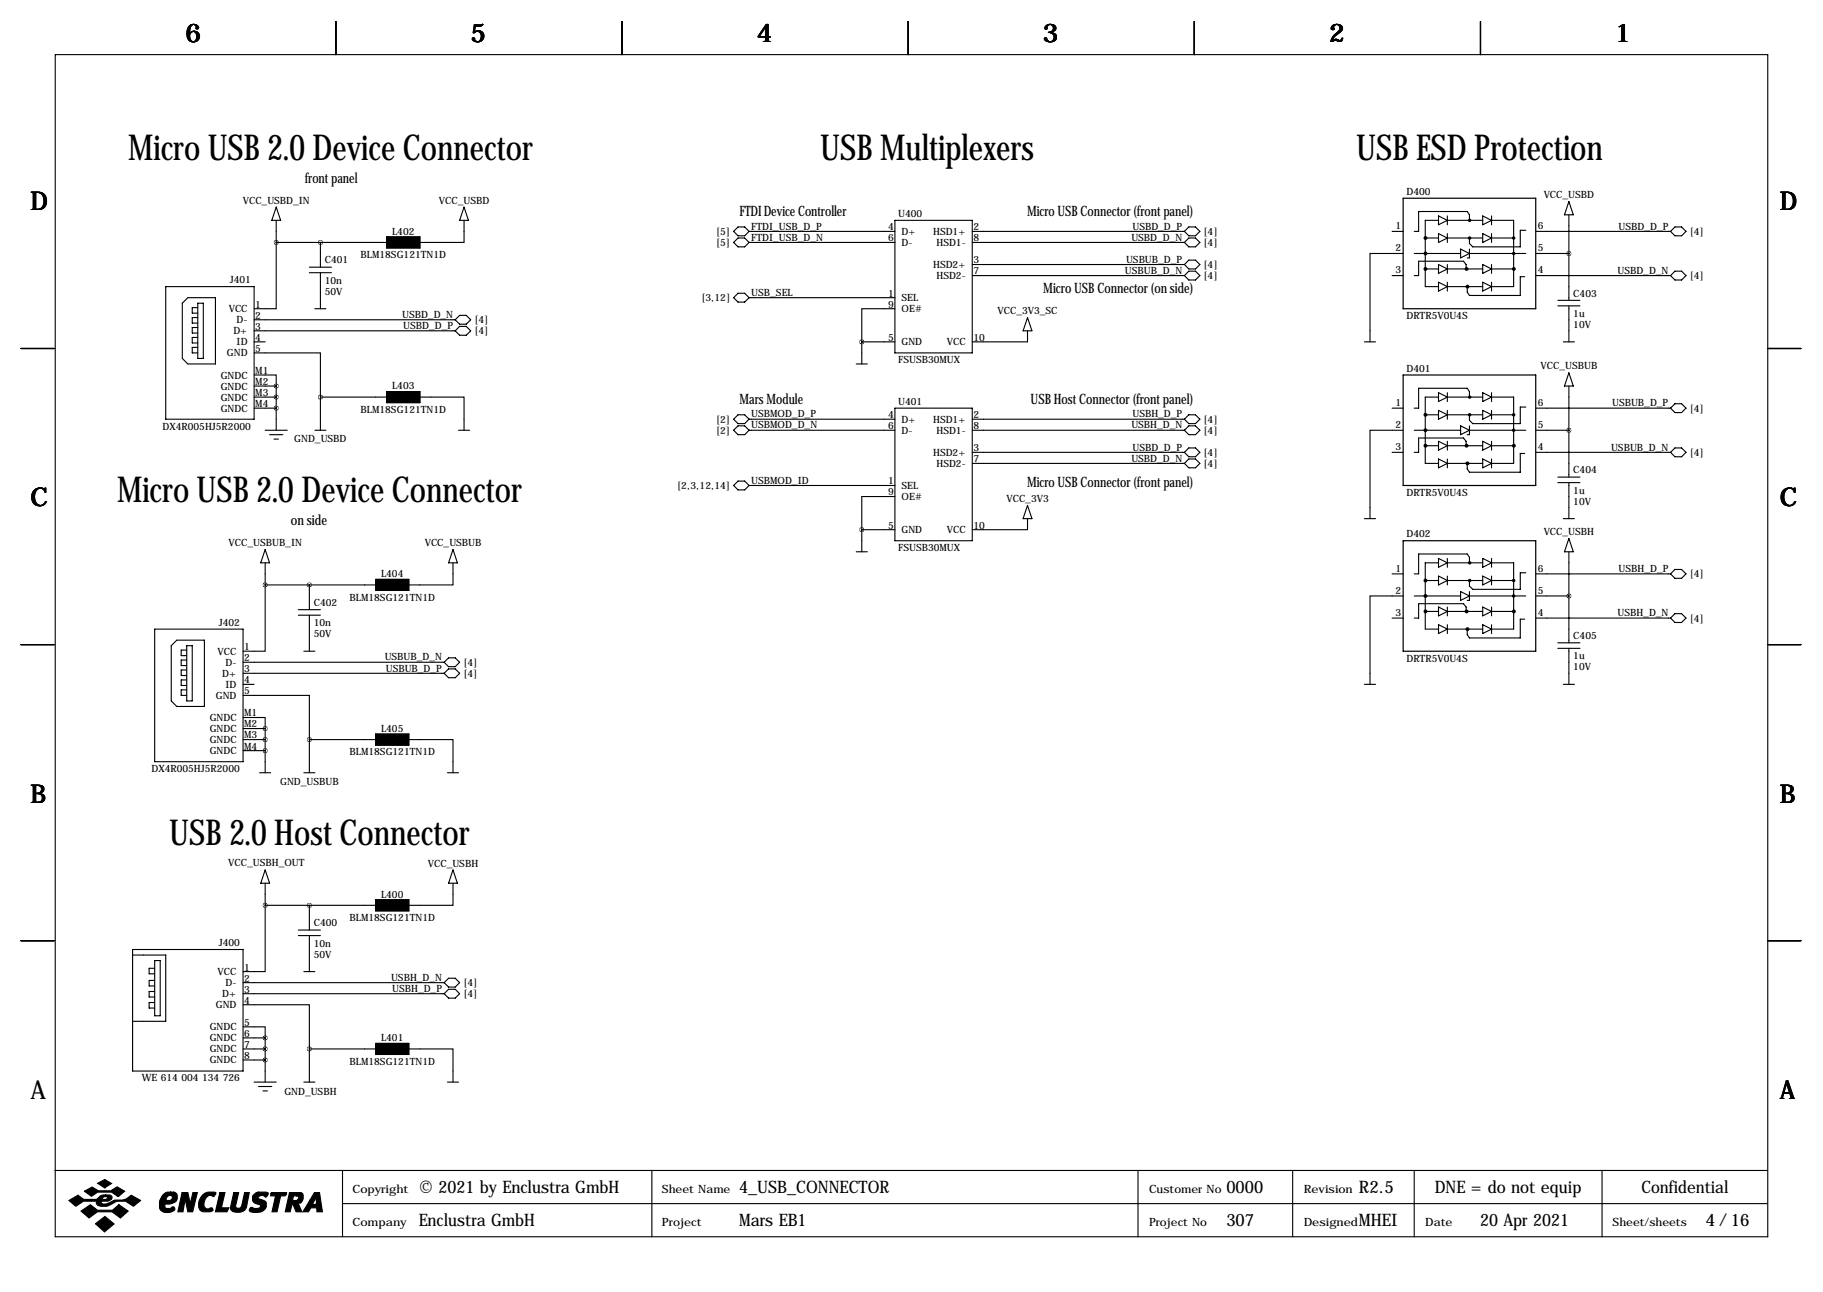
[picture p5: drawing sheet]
<svg xmlns="http://www.w3.org/2000/svg" width="419mm" height="297mm" viewBox="0 0 419 297" stroke-linecap="round" stroke-linejoin="round" font-family="sans-serif">
<g fill="none" stroke="#000" stroke-width=".25">
<path d="M12.7 12.6h393.7v271.7h-393.7zM77.2 4.9v7.7M143 4.9v7.7M208.8 4.9v7.7M274.6 4.9v7.7M340.4 4.9v7.7M63.5 55.7v15.3h-5.1M63.5 55.7h25.4M63.5 47.6l1 3.1h-2zM63.5 50.7v5M73.7 55.7v5.7M88.9 54.5h7.6v2.5h-7.6z"/>
<path d="M106.7 50.7v5h-10.2M106.7 47.6l1 3.1h-2zM168.7 55.7l1-1h1.5l1 1-1 1.1h-1.5zM168.7 53.2l1-1h1.5l1 1-1 1h-1.5zM172.2 55.7h33.5M172.2 53.2h33.5M205.7 50.7h17.8v30.4h-17.8zM223.5 55.7h48.8M223.5 53.2h48.8M273.3 54.7h1.5l1 1-1 1.1h-1.5l-1-1.1zM273.3 59.8h1.5l1 1-1 1h-1.5l-1-1zM273.3 52.2h1.5l1 1-1 1h-1.5l-1-1z"/>
<path d="M320 53.2h2.6M322.6 58.3h-7.6v20.3M325.1 58.3h10.7M327.7 54.7h3M330.7 50.7h-3v15.2h3M330.7 49.6l2 1.1-2 1zM330.7 53.7l2 1-2 1zM332.7 49.6v2.1M332.7 53.7v2M332.7 50.7h8.2M332.7 54.7h8.2M335.8 57.3l2 1-2 1z"/>
<path d="M337.8 50.7v-1.3l-.5-.8h-11.2v4.6h-1M337.8 57.3v2h-.5M337.8 58.3h13M340.9 49.6l2 1.1-2 1zM340.9 53.7l2 1-2 1zM342.9 50.7h5.1v15.2h-5.1M342.9 49.6v2.1M342.9 53.7v2M342.9 54.7h5.1M350.8 52.9h-1.3v3.9h-10.9l-.8-.8v-1.3M353.1 58.3h7.6M353.1 53.2h30.9"/>
<path d="M360.7 49.4v19.6M360.7 46.3l1 3.1h-2zM384 53.2l1.1-1h1.5l1 1-1 1h-1.5zM38.1 65.9h20.3v30.5h-20.3zM41.9 69.7l1.3-1.3h6.3v15.3h-6.3l-1.3-1.3zM45.5 70.7h-1.3v1.3h1.3M45.5 73h-1.3v1.3h1.3M45.5 75.3h-1.3v1.3h1.3M45.5 77.6h-1.3v1.3h1.3M45.5 79.9h-1.3v1.2h1.3M45.5 69.7h1.2v12.7h-1.2zM58.4 73.5h46.2"/>
<path d="M58.4 76.1h46.2M58.4 78.6h2.6M71.1 61.4h5.1M71.1 62.7h5.1M72.4 71h2.5M73.7 62.7v8.3M105.7 72.5h1.5l1 1-1 1h-1.5l-1.1-1zM105.7 75h1.5l1 1.1-1 1h-1.5l-1.1-1zM169.7 67.4h1.5l1 1-1 1.1h-1.5l-1-1.1zM172.2 68.4h33.5M198.1 78.6h7.6M198.1 78.6v5.1"/>
<path d="M205.7 71h-7.6v7.6M223.5 63.4h48.8M223.5 60.8h48.8M236.2 73l1 3.1h-2zM236.2 76.1v2.5h-12.7M273.3 62.3h1.5l1 1.1-1 1h-1.5l-1-1zM313.7 78.6h2.5M320 63.4h2.6M327.7 61.8h3M330.7 60.8l2 1-2 1.1zM330.7 64.9l2 1-2 1zM332.7 65.9h8.2"/>
<path d="M332.7 60.8v2.1M332.7 64.9v2M332.7 61.8h8.2M337.1 61.8v-1l-.7-.7h-10.3v3.3h-1M340.9 60.8l2 1-2 1.1zM340.9 64.9l2 1-2 1zM342.9 60.8v2.1M342.9 64.9v2M342.9 61.8h5.1M350.5 63.6h-1v4.3h-11.7l-.5-.7v-1.3M353.1 63.4h30.9M358.1 69h5.1"/>
<path d="M358.1 70.3h5.1M359.4 78.6h2.5M360.7 70.3v8.3M384 63.4l1.1-1.1h1.5l1 1.1-1 1h-1.5zM4.8 80.1h7.6M58.4 86.2h5.1v2.6M58.4 81.1h15.3v10.2M58.4 91.3h5.1M58.4 93.8h5.1M58.4 88.8h5.1M61 98.9h5M62 99.9h3"/>
<path d="M63.5 88.8v10.1M72.4 98.9h2.5M73.7 91.3h15.2M73.7 91.3v7.6M88.9 90h7.6v2.6h-7.6zM96.5 91.3h10.2v7.6M105.4 98.9h2.5M168.7 96.4l1-1h1.5l1 1-1 1h-1.5zM168.7 98.9l1-1h1.5l1 1-1 1h-1.5zM172.2 96.4h33.5M172.2 98.9h33.5M196.8 83.7h2.6"/>
<path d="M205.7 93.8h17.8v30.5h-17.8zM223.5 96.4h48.8M223.5 98.9h48.8M273.3 95.4h1.5l1 1-1 1h-1.5l-1-1zM273.3 97.9h1.5l1 1-1 1h-1.5l-1-1zM320 93.8h2.6M322.6 98.9h-7.6v20.3M325.1 98.9h10.7M327.7 95.4h3M330.7 91.3h-3v15.2h3M330.7 90.3l2 1-2 1zM330.7 94.3l2 1.1-2 1z"/>
<path d="M332.7 91.3h8.2M332.7 90.3v2M332.7 94.3v2.1M332.7 95.4h8.2M335.8 97.9l2 1-2 1zM337.8 91.3v-1.3l-.5-.7h-11.2v4.5h-1M337.8 97.9v2h-.5M337.8 98.9h13M340.9 90.3l2 1-2 1zM340.9 94.3l2 1.1-2 1zM342.9 91.3h5.1v15.2h-5.1M342.9 90.3v2"/>
<path d="M342.9 94.3v2.1M342.9 95.4h5.1M350.8 93.6h-1.3v3.8h-10.9l-.8-.8v-1.2M353.1 93.8h30.9M353.1 98.9h7.6M360.7 85.7l1 3.1h-2zM360.7 88.8v20.9M385.1 92.8h1.5l1 1-1 1.1h-1.5l-1.1-1.1zM406.4 80.1h7.6M63 101h1M168.7 111.6l1-1h1.5l1 1-1 1h-1.5zM172.2 111.6h33.5"/>
<path d="M205.7 114.2h-7.6v7.6M223.5 106.5h48.8M223.5 104h48.8M236.2 119.2v2.6h-12.7M236.2 116.2l1 3h-2zM273.3 103h1.5l1 1-1 1h-1.5l-1-1zM273.3 105.5h1.5l1 1-1 1.1h-1.5l-1-1.1zM313.7 119.2h2.5M320 104h2.6M327.7 102.5h3M330.7 101.5l2 1-2 1zM330.7 105.5l2 1-2 1.1z"/>
<path d="M332.7 101.5v2M332.7 105.5v2.1M332.7 102.5h8.2M332.7 106.5h8.2M337.1 102.5v-1l-.7-.8h-10.3v3.3h-1M340.9 101.5l2 1-2 1zM340.9 105.5l2 1-2 1.1zM342.9 101.5v2M342.9 105.5v2.1M342.9 102.5h5.1M350.5 104.3h-1v4.3h-11.7l-.5-.8v-1.3M353.1 104h30.9"/>
<path d="M358.1 109.7h5.1M358.1 111h5.1M359.4 119.2h2.5M360.7 111v8.2M384 104l1.1-1h1.5l1 1-1 1h-1.5zM61 134.5v15.2h-5.1M61 134.5h25.4M61 126.4l1 3h-2.1zM61 129.4v5.1M71.1 134.5v5.7M86.4 133.2h7.6v2.5h-7.6zM104.1 129.4v5.1h-10.1"/>
<path d="M104.1 126.4l1.1 3h-2.1zM196.8 126.9h2.6M198.1 121.8h7.6M198.1 121.8v5.1M320 131.9h2.6M322.6 137h-7.6v20.3M325.1 137h10.7M327.7 133.5h3M330.7 129.4h-3v15.2h3M330.7 128.4l2 1-2 1zM330.7 132.4l2 1.1-2 1zM330.7 139.6l2 1-2 1z"/>
<path d="M332.7 128.4v2M332.7 132.4v2.1M332.7 139.6v2M332.7 129.4h8.2M332.7 133.5h8.2M335.8 136l2 1-2 1zM337.8 129.4v-1.3l-.5-.7h-11.2v4.5h-1M337.8 136v2h-.5M337.8 137h13M340.9 128.4l2 1-2 1zM340.9 132.4l2 1.1-2 1zM340.9 139.6l2 1-2 1z"/>
<path d="M342.9 129.4h5.1v15.2h-5.1M342.9 128.4v2M342.9 132.4v2.1M342.9 139.6v2M342.9 133.5h5.1M350.8 131.7h-1.3v3.8h-10.9l-.8-.8v-1.2M353.1 137h7.6M353.1 131.9h30.9M360.7 126.9v20.9M360.7 123.8l1 3.1h-2zM385.1 130.9h1.5l1 1-1 1.1h-1.5l-1.1-1.1zM4.8 148.2h7.6"/>
<path d="M35.6 144.6h20.3v30.5h-20.3zM39.4 148.4l1.2-1.2h6.4v15.2h-6.4l-1.2-1.3zM42.9 148.4h1.3v12.7h-1.3zM42.9 149.5h-1.2v1.2h1.2M42.9 151.8h-1.2v1.2h1.2M42.9 154h-1.2v1.3h1.2M42.9 156.3h-1.2v1.3h1.2M42.9 158.6h-1.2v1.3h1.2M55.9 159.9h15.2v10.1M55.9 152.3h46.2M55.9 154.8h46.2M55.9 157.3h2.5"/>
<path d="M68.6 140.2h5.1M68.6 141.4h5.1M69.8 149.7h2.6M71.1 141.4v8.3M102.1 154.8l1-1h1.5l1.1 1-1.1 1h-1.5zM103.1 151.2h1.5l1.1 1.1-1.1 1h-1.5l-1-1zM313.7 157.3h2.5M320 142.1h2.6M327.7 140.6h3M330.7 143.6l2 1-2 1.1zM332.7 144.6h8.2M332.7 143.6v2.1"/>
<path d="M332.7 140.6h8.2M337.1 140.6v-1l-.7-.8h-10.3v3.3h-1M340.9 143.6l2 1-2 1.1zM342.9 143.6v2.1M342.9 140.6h5.1M350.5 142.4h-1v4.3h-11.7l-.5-.8v-1.3M353.1 142.1h30.9M358.1 147.8h5.1M358.1 149.1h5.1M359.4 157.3h2.5M360.7 149.1v8.2M384 142.1l1.1-1h1.5l1 1-1 1h-1.5z"/>
<path d="M406.4 148.2h7.6M55.9 165h5.1v2.5M55.9 170h5.1M55.9 172.6h5.1M55.9 167.5h5.1M59.7 177.7h2.5M61 167.5v10.2M69.8 177.7h2.6M71.1 170h15.3M71.1 170v7.7M86.4 168.8h7.6v2.5h-7.6zM94 170h10.1v7.7"/>
<path d="M102.9 177.7h2.5M4.8 216.3h7.6M30.5 218.3h25.4v27.9h-25.4zM30.5 219.6h7.6v15.2h-7.6M61 208.1v15.3h-5.1M61 208.1h25.4M61 203.1v5M61 200l1 3.1h-2.1zM68.6 213.8h5.1M68.6 215.1h5.1M71.1 208.1v5.7M71.1 215.1v8.3"/>
<path d="M86.4 206.9h7.6v2.5h-7.6zM104.1 203.1v5h-10.1M104.1 200l1.1 3.1h-2.1zM406.4 216.3h7.6M35.6 220.8h1.2v12.7h-1.2zM35.6 222.6h-1.3v1.3h1.3M35.6 225.4h-1.3v1.3h1.3M35.6 228h-1.3v1.2h1.3M35.6 230.5h-1.3v1.3h1.3M55.9 236.1h5.1v2.5M55.9 231h15.2v10.2M55.9 225.9h46.2"/>
<path d="M55.9 228.5h46.2M55.9 238.6h5.1M61 238.6v10.2M69.8 223.4h2.6M86.4 239.9h7.6v2.5h-7.6zM102.1 225.9l1-1h1.5l1.1 1-1.1 1h-1.5zM103.1 227.4h1.5l1.1 1.1-1.1 1h-1.5l-1-1zM55.9 241.2h5.1M55.9 243.7h5.1M58.4 248.8h5.1M59.4 249.8h3.1M60.5 250.8h1"/>
<path d="M69.8 248.8h2.6M71.1 241.2h15.3M71.1 241.2v7.6M94 241.2h10.1v7.6M102.9 248.8h2.5M12.6 269.1h393.7M78.7 269.1v15.2M78.7 276.7h327.6M149.9 269.1v15.2M261.6 269.1v15.2M297.2 269.1v15.2M325.1 269.1v15.2"/>
<path d="M368.3 269.1v15.2"/>
</g>
<g fill="#000" stroke="#000" stroke-width=".25">
<path d="M88.9 54.5h7.6v2.5h-7.6zM88.9 90h7.6v2.6h-7.6zM86.4 133.2h7.6v2.5h-7.6zM86.4 168.8h7.6v2.5h-7.6zM86.4 206.9h7.6v2.5h-7.6zM86.4 239.9h7.6v2.5h-7.6zM15.8 276l2.1-1.2 1.4 1h2.8l.3-.2a1.77 1.77 0 0 1 1.9-.9v.4l-.6 .2-.2 .5h.9l.3-.6-.4-.1v-.4h.9a.59 .59 0 0 1 .6 .7l-.2 .4-.8 .4h-1.4l-.1 .1 .1 .4a3.2 3.2 0 0 0 2.7-.7l.3-.1a4 4 0 0 0 3.8-1.1l2.1 1.2-1.6 1.3a4 4 0 0 0-5.5-.2 2.66 2.66 0 0 1-2.9-.2l-.1-.7h-3l-1.8 1.1zM19.4 273.9l1.8-1 1.4 .9h2.9l1.4-.9 1.8 1-1.5 1.2-1.5-1h-3.2l-1.5 .9zM22.5 272l1.6-.8 1.6 .9-1.6 1zM18.6 278.4l2.2-1.4 1.6 1.2h3.5l1.4-1.2 2.2 1.4-1.8 1.6-1.9-1.4h-3.4l-1.9 1.4zM37.4 274.7a1.75 1.75 0 0 1 1.8-.6v.7a.82 .82 0 0 0-.8 1.2h.6a.6 .6 0 0 0 .6-.5 .6 .6 0 0 0-.4-.7v-.7h.8l.5 .3a1.61 1.61 0 0 1 0 1.7 1.61 1.61 0 0 1-1.5 .7h-1v.9l.2 .1h.9l.7-.4 .4 .4a1.06 1.06 0 0 1-1.3 1 1.82 1.82 0 0 1-2.2-1.1 3.5 3.5 0 0 1 .7-3zM41.9 274.2h1.3l.5 2.6 .6-2.6h1.1l-1.1 4.4h-1.1l-.6-2.9-.5 2.9h-1.2z"/>
<path d="M46.7 274.6a2.78 2.78 0 0 1 2.9-.4l-.4 .9a1.32 1.32 0 0 0-2.1 .8l-.2 .8a.98 .98 0 0 0 1.1 1.2 .55 .55 0 0 1 .6-.2 .55 .55 0 0 1 .4 .6l-.7 .3-1.8-.1a1.79 1.79 0 0 1-.8-2.3zM50.5 274.2h1.2l-.8 3.5h1.7l-.4 .9h-2.7zM53.7 274.2h1.2l-.7 3.1a.73 .73 0 0 0 .7 .5 .73 .73 0 0 0 .7-.6l.6-3h1.1l-.7 3.4a2.28 2.28 0 0 1-3.6 .4v-.4zM58.3 274.7l.8-.6h2.1l.5 .2v.2l-.6 .7a.96 .96 0 0 0-1-.4 .96 .96 0 0 0-.8 .6l1.7 .8a1.71 1.71 0 0 1-.1 1.8 1.71 1.71 0 0 1-1.7 .8l-1.4-.2a.51 .51 0 0 1-.4-.7 .51 .51 0 0 1 .8-.2l1 .1a.52 .52 0 0 0 .6-.2 .52 .52 0 0 0-.2-.7 1.39 1.39 0 0 1-1.4-.6 1.39 1.39 0 0 1 .1-1.6zM62.2 274.4l.2-.2h3.5l-.1 .4-.3 .3h-1l-.8 3.7h-1.2l.8-3.7h-1.1zM66.5 274.2h1.7v.7h-.7l-.2 1.1h.9l.3-.3a.44 .44 0 0 0 .1-.5 .44 .44 0 0 0-.4-.3v-.7h1l.3 .2 .2 .3v.9a1.03 1.03 0 0 1-1.2 1l.9 2h-1.3l-.8-1.8h-.1l-.5 1.8h-1.1zM72.3 274.2h1.2l.6 4.4h-1.3v-.9h-1.3l-.6 .9h-1.3l1.7-2.7h1l-.4 .8 .2 .2h.4l.2-.2v-1.5l-.4 .7h-1zM21.9 281.3l2.2-1.6 2.1 1.7-2.2 1.8z"/>
</g>
<path d="M322.6 45.6h30.5v25.4h-30.5zM322.6 86.2h30.5v25.4h-30.5zM322.6 124.3h30.5v25.4h-30.5z" fill="none" stroke="#000" stroke-width=".28"/>
<g fill="none" stroke="#000" stroke-width=".38">
<path d="M348 58.3h.1M348 98.9h.1M348 137h.1"/>
<circle cx="327.7" cy="58.3" r=".25"/>
<circle cx="327.7" cy="54.7" r=".25"/>
<circle cx="337.9" cy="50.7" r=".2"/>
<circle cx="337.9" cy="54.7" r=".2"/>
<circle cx="348" cy="54.7" r=".2"/>
<circle cx="348" cy="58.3" r=".2"/>
<circle cx="327.7" cy="61.8" r=".25"/>
<circle cx="337.2" cy="61.8" r=".25"/>
<circle cx="337.4" cy="65.9" r=".25"/>
<circle cx="348" cy="61.8" r=".25"/>
<circle cx="327.7" cy="98.9" r=".25"/>
<circle cx="327.7" cy="95.4" r=".25"/>
<circle cx="337.9" cy="91.3" r=".2"/>
<circle cx="337.9" cy="95.4" r=".2"/>
<circle cx="348" cy="98.9" r=".2"/>
<circle cx="348" cy="95.4" r=".2"/>
<circle cx="327.7" cy="102.5" r=".25"/>
<circle cx="337.2" cy="102.5" r=".25"/>
<circle cx="337.4" cy="106.5" r=".25"/>
<circle cx="348" cy="102.5" r=".25"/>
<circle cx="327.7" cy="133.5" r=".25"/>
<circle cx="327.7" cy="137" r=".25"/>
<circle cx="337.9" cy="133.5" r=".2"/>
<circle cx="337.9" cy="129.4" r=".2"/>
<circle cx="348" cy="133.5" r=".2"/>
<circle cx="348" cy="137" r=".2"/>
<circle cx="327.7" cy="140.6" r=".25"/>
<circle cx="337.2" cy="140.6" r=".25"/>
<circle cx="337.4" cy="144.6" r=".25"/>
<circle cx="348" cy="140.6" r=".25"/>
</g>
<path d="M60.9 167.5a.05 .05 0 0 0 .1 0 .05 .05 0 0 0-.1 0zM60.9 170a.05 .05 0 0 0 .1 0 .05 .05 0 0 0-.1 0zM360.6 58.3a.05 .05 0 0 0 .1 0 .05 .05 0 0 0-.1 0zM198.1 121.8a.05 .05 0 0 0 .1 0 .05 .05 0 0 0-.1 0zM198.1 78.6a.05 .05 0 0 0 .1 0 .05 .05 0 0 0-.1 0zM60.9 134.5a.05 .05 0 0 0 .1 0 .05 .05 0 0 0-.1 0zM60.9 172.6a.05 .05 0 0 0 .1 0 .05 .05 0 0 0-.1 0zM60.9 241.2a.05 .05 0 0 0 .1 0 .05 .05 0 0 0-.1 0zM60.9 243.7a.05 .05 0 0 0 .1 0 .05 .05 0 0 0-.1 0zM360.6 137a.05 .05 0 0 0 .1 0 .05 .05 0 0 0-.1 0zM360.6 98.9a.05 .05 0 0 0 .1 0 .05 .05 0 0 0-.1 0zM60.9 238.6a.05 .05 0 0 0 .1 0 .05 .05 0 0 0-.1 0zM71.1 241.2a.05 .05 0 0 0 .1 0 .05 .05 0 0 0-.1 0zM60.9 208.1a.05 .05 0 0 0 .1 0 .05 .05 0 0 0-.1 0zM73.6 55.7a.05 .05 0 0 0 .1 0 .05 .05 0 0 0-.1 0zM73.6 91.3a.05 .05 0 0 0 .1 0 .05 .05 0 0 0-.1 0zM71.1 134.5a.05 .05 0 0 0 .1 0 .05 .05 0 0 0-.1 0zM71.1 170a.05 .05 0 0 0 .1 0 .05 .05 0 0 0-.1 0zM71.1 208.1a.05 .05 0 0 0 .1 0 .05 .05 0 0 0-.1 0z" fill="#000" stroke="#000" stroke-width="1"/>
<g font-size="8.2">
<text x="29.5" y="36.7">Micro USB 2.0 Device Connector</text>
<text x="188.6" y="36.7">USB Multiplexers</text>
<text x="311.8" y="36.7">USB ESD Protection</text>
<text x="26.9" y="115.4">Micro USB 2.0 Device Connector</text>
<text x="38.9" y="194.2">USB 2.0 Host Connector</text>
</g>
<g font-size="5.9">
<text x="42.7" y="9.8">6</text>
<text x="108.2" y="9.8">5</text>
<text x="174" y="9.8">4</text>
<text x="239.8" y="9.8">3</text>
<text x="305.6" y="9.8">2</text>
<text x="371.3" y="9.8">1</text>
<text x="7" y="48.4">D</text>
<text x="409.2" y="48.4">D</text>
<text x="7" y="116.4">C</text>
<text x="409.2" y="116.4">C</text>
<text x="7" y="184.5">B</text>
<text x="409.2" y="184.5">B</text>
<text x="7" y="252.6">A</text>
<text x="409.2" y="252.6">A</text>
</g>
<g font-size="4">
<text x="96.3" y="274.2">© 2021 by Enclustra GmbH</text>
<text x="169.9" y="274.2">4_USB_CONNECTOR</text>
<text x="281.9" y="274.2">0000</text>
<text x="312.4" y="274.2">R2.5</text>
<text x="329.8" y="274.2">DNE = do not equip</text>
<text x="377.3" y="274.2">Confidential</text>
<text x="96.3" y="281.8">Enclustra GmbH</text>
<text x="169.9" y="281.8">Mars EB1</text>
<text x="281.9" y="281.8">307</text>
<text x="312.4" y="281.8">MHEI</text>
<text x="340.3" y="281.8">20 Apr 2021</text>
<text x="392.1" y="281.8">4 / 16</text>
</g>
<g font-size="3.3">
<text x="70.1" y="42">front panel</text>
<text x="170" y="49.6">FTDI Device Controller</text>
<text x="236.1" y="49.6">Micro USB Connector (front panel)</text>
<text x="239.8" y="67.4">Micro USB Connector (on side)</text>
<text x="170" y="92.8">Mars Module</text>
<text x="236.9" y="92.8">USB Host Connector (front panel)</text>
<text x="236.1" y="111.9">Micro USB Connector (front panel)</text>
<text x="66.9" y="120.8">on side</text>
</g>
<g font-size="2.6">
<text x="81" y="274.2">Copyright</text>
<text x="152.1" y="274.2">Sheet Name</text>
<text x="264.2" y="274.2">Customer No</text>
<text x="299.7" y="274.2">Revision</text>
<text x="81" y="281.8">Company</text>
<text x="152.1" y="281.8">Project</text>
<text x="264.2" y="281.8">Project No</text>
<text x="299.7" y="281.8">Designed</text>
<text x="327.7" y="281.8">Date</text>
<text x="370.7" y="281.8">Sheet/sheets</text>
</g>
<g font-size="2.3">
<text x="55.8" y="46.8">VCC_USBD_IN</text>
<text x="100.9" y="46.8">VCC_USBD</text>
<text x="323.3" y="44.8">D400</text>
<text x="354.9" y="45.6">VCC_USBD</text>
<text x="90.1" y="54">L402</text>
<text x="172.7" y="52.8">FTDI_USB_D_P</text>
<text x="204.2" y="52.9">4</text>
<text x="206.5" y="49.9">U400</text>
<text x="223.8" y="52.9">2</text>
<text x="260.3" y="52.8">USBD_D_P</text>
<text x="320.8" y="52.7">1</text>
<text x="353.6" y="52.7">6</text>
<text x="372.1" y="52.8">USBD_D_P</text>
<text x="82.9" y="59.4">BLM18SG121TN1D</text>
<text x="164.6" y="54">[5]</text>
<text x="164.6" y="56.5">[5]</text>
<text x="172.7" y="55.3">FTDI_USB_D_N</text>
<text x="204.2" y="55.5">6</text>
<text x="207.3" y="54">D+</text>
<text x="207.3" y="56.5">D-</text>
<text x="214.5" y="54">HSD1+</text>
<text x="215.3" y="56.5">HSD1-</text>
<text x="223.8" y="55.5">8</text>
<text x="260.1" y="55.3">USBD_D_N</text>
<text x="276.7" y="56.5">[4]</text>
<text x="276.7" y="54">[4]</text>
<text x="320.8" y="57.8">2</text>
<text x="353.6" y="57.8">5</text>
<text x="388.5" y="54">[4]</text>
<text x="52.8" y="65.1">J401</text>
<text x="74.7" y="60.6">C401</text>
<text x="74.7" y="65.2">10n</text>
<text x="214.5" y="61.6">HSD2+</text>
<text x="215.3" y="64.2">HSD2-</text>
<text x="223.8" y="60.6">3</text>
<text x="223.8" y="63.1">7</text>
<text x="258.6" y="63">USBUB_D_N</text>
<text x="258.9" y="60.4">USBUB_D_P</text>
<text x="276.7" y="61.6">[4]</text>
<text x="276.7" y="64.2">[4]</text>
<text x="320.8" y="62.9">3</text>
<text x="353.6" y="62.9">4</text>
<text x="371.9" y="63">USBD_D_N</text>
<text x="388.5" y="64.2">[4]</text>
<text x="52.6" y="71.8">VCC</text>
<text x="58.7" y="70.7">1</text>
<text x="74.7" y="67.8">50V</text>
<text x="161.2" y="69.2">[3,12]</text>
<text x="172.7" y="68">USB_SEL</text>
<text x="204.2" y="68.2">1</text>
<text x="204.2" y="70.7">9</text>
<text x="207.3" y="69.2">SEL</text>
<text x="207.3" y="71.8">OE#</text>
<text x="361.7" y="68.2">C403</text>
<text x="53.6" y="76.9">D+</text>
<text x="54.4" y="74.3">D-</text>
<text x="58.7" y="73.3">2</text>
<text x="58.7" y="75.8">3</text>
<text x="92.5" y="73.1">USBD_D_N</text>
<text x="92.7" y="75.7">USBD_D_P</text>
<text x="109.1" y="74.3">[4]</text>
<text x="109.1" y="76.9">[4]</text>
<text x="229.3" y="72.2">VCC_3V3_SC</text>
<text x="323.3" y="73.4">DRTR5V0U4S</text>
<text x="361.7" y="72.8">1u</text>
<text x="361.7" y="75.4">10V</text>
<text x="52.2" y="81.9">GND</text>
<text x="54.4" y="79.4">ID</text>
<text x="58.7" y="78.3">4</text>
<text x="58.7" y="80.9">5</text>
<text x="204.2" y="78.3">5</text>
<text x="206.5" y="83.5">FSUSB30MUX</text>
<text x="207.3" y="79.4">GND</text>
<text x="217.7" y="79.4">VCC</text>
<text x="223.8" y="78.3">10</text>
<text x="50.7" y="89.6">GNDC</text>
<text x="50.7" y="87">GNDC</text>
<text x="58.7" y="88.5">M2</text>
<text x="58.7" y="86">M1</text>
<text x="90.1" y="89.5">L403</text>
<text x="323.3" y="85.5">D401</text>
<text x="354.2" y="84.9">VCC_USBUB</text>
<text x="50.7" y="92.1">GNDC</text>
<text x="50.7" y="94.6">GNDC</text>
<text x="58.7" y="91">M3</text>
<text x="58.7" y="93.6">M4</text>
<text x="82.9" y="94.9">BLM18SG121TN1D</text>
<text x="172.7" y="96">USBMOD_D_P</text>
<text x="206.5" y="93.1">U401</text>
<text x="260.3" y="96">USBH_D_P</text>
<text x="320.8" y="93.3">1</text>
<text x="353.6" y="93.3">6</text>
<text x="370.6" y="93.4">USBUB_D_P</text>
<text x="388.5" y="94.6">[4]</text>
<text x="37.4" y="98.8">DX4R005HJ5R2000</text>
<text x="67.7" y="101.7">GND_USBD</text>
<text x="164.6" y="97.2">[2]</text>
<text x="164.6" y="99.7">[2]</text>
<text x="172.7" y="98.5">USBMOD_D_N</text>
<text x="204.2" y="96.1">4</text>
<text x="204.2" y="98.7">6</text>
<text x="207.3" y="97.2">D+</text>
<text x="207.3" y="99.7">D-</text>
<text x="214.5" y="97.2">HSD1+</text>
<text x="215.3" y="99.7">HSD1-</text>
<text x="223.8" y="96.1">2</text>
<text x="223.8" y="98.7">8</text>
<text x="260.1" y="98.5">USBH_D_N</text>
<text x="276.7" y="97.2">[4]</text>
<text x="276.7" y="99.7">[4]</text>
<text x="320.8" y="98.4">2</text>
<text x="353.6" y="98.4">5</text>
<text x="214.5" y="104.8">HSD2+</text>
<text x="215.3" y="107.3">HSD2-</text>
<text x="223.8" y="103.7">3</text>
<text x="223.8" y="106.3">7</text>
<text x="260.1" y="106.1">USBD_D_N</text>
<text x="260.3" y="103.6">USBD_D_P</text>
<text x="276.7" y="104.8">[4]</text>
<text x="276.7" y="107.3">[4]</text>
<text x="320.8" y="103.5">3</text>
<text x="353.6" y="103.5">4</text>
<text x="370.4" y="103.6">USBUB_D_N</text>
<text x="388.5" y="104.8">[4]</text>
<text x="155.7" y="112.4">[2,3,12,14]</text>
<text x="172.7" y="111.2">USBMOD_ID</text>
<text x="204.2" y="111.4">1</text>
<text x="204.2" y="113.9">9</text>
<text x="207.3" y="112.4">SEL</text>
<text x="323.3" y="114">DRTR5V0U4S</text>
<text x="361.7" y="108.8">C404</text>
<text x="361.7" y="113.5">1u</text>
<text x="207.3" y="115">OE#</text>
<text x="231.4" y="115.4">VCC_3V3</text>
<text x="361.7" y="116">10V</text>
<text x="52.6" y="125.6">VCC_USBUB_IN</text>
<text x="97.6" y="125.6">VCC_USBUB</text>
<text x="204.2" y="121.5">5</text>
<text x="207.3" y="122.6">GND</text>
<text x="217.7" y="122.6">VCC</text>
<text x="223.8" y="121.5">10</text>
<text x="323.3" y="123.6">D402</text>
<text x="354.9" y="123">VCC_USBH</text>
<text x="206.5" y="126.7">FSUSB30MUX</text>
<text x="320.8" y="131.4">1</text>
<text x="353.6" y="131.4">6</text>
<text x="372.1" y="131.5">USBH_D_P</text>
<text x="87.6" y="132.7">L404</text>
<text x="320.8" y="136.5">2</text>
<text x="353.6" y="136.5">5</text>
<text x="388.5" y="132.7">[4]</text>
<text x="50.3" y="143.9">J402</text>
<text x="72.1" y="139.3">C402</text>
<text x="72.1" y="144">10n</text>
<text x="80.4" y="138.1">BLM18SG121TN1D</text>
<text x="320.8" y="141.6">3</text>
<text x="353.6" y="141.6">4</text>
<text x="371.9" y="141.7">USBH_D_N</text>
<text x="388.5" y="142.9">[4]</text>
<text x="56.1" y="149.5">1</text>
<text x="72.1" y="146.5">50V</text>
<text x="361.7" y="146.9">C405</text>
<text x="50" y="150.5">VCC</text>
<text x="51.1" y="155.6">D+</text>
<text x="51.9" y="153.1">D-</text>
<text x="56.1" y="152">2</text>
<text x="56.1" y="154.5">3</text>
<text x="88.4" y="151.9">USBUB_D_N</text>
<text x="88.7" y="154.4">USBUB_D_P</text>
<text x="106.5" y="153.1">[4]</text>
<text x="106.5" y="155.6">[4]</text>
<text x="323.3" y="152.1">DRTR5V0U4S</text>
<text x="361.7" y="151.6">1u</text>
<text x="361.7" y="154.1">10V</text>
<text x="49.6" y="160.7">GND</text>
<text x="51.9" y="158.1">ID</text>
<text x="56.1" y="157.1">4</text>
<text x="56.1" y="159.6">5</text>
<text x="48.2" y="165.8">GNDC</text>
<text x="56.1" y="167.2">M2</text>
<text x="56.1" y="164.7">M1</text>
<text x="48.2" y="170.8">GNDC</text>
<text x="48.2" y="173.4">GNDC</text>
<text x="48.2" y="168.3">GNDC</text>
<text x="56.1" y="169.8">M3</text>
<text x="56.1" y="172.3">M4</text>
<text x="80.4" y="173.7">BLM18SG121TN1D</text>
<text x="87.6" y="168.3">L405</text>
<text x="34.8" y="177.5">DX4R005HJ5R2000</text>
<text x="64.4" y="180.5">GND_USBUB</text>
<text x="52.5" y="199">VCC_USBH_OUT</text>
<text x="98.3" y="199.2">VCC_USBH</text>
<text x="87.6" y="206.4">L400</text>
<text x="72.1" y="213">C400</text>
<text x="80.4" y="211.8">BLM18SG121TN1D</text>
<text x="50.3" y="217.5">J400</text>
<text x="72.1" y="217.6">10n</text>
<text x="72.1" y="220.2">50V</text>
<text x="50" y="224.2">VCC</text>
<text x="51.9" y="226.7">D-</text>
<text x="56.1" y="223.1">1</text>
<text x="56.1" y="225.7">2</text>
<text x="89.9" y="225.5">USBH_D_N</text>
<text x="106.5" y="226.7">[4]</text>
<text x="49.6" y="231.8">GND</text>
<text x="51.1" y="229.3">D+</text>
<text x="56.1" y="228.2">3</text>
<text x="56.1" y="230.7">4</text>
<text x="90.2" y="228.1">USBH_D_P</text>
<text x="106.5" y="229.3">[4]</text>
<text x="48.2" y="236.9">GNDC</text>
<text x="48.2" y="239.4">GNDC</text>
<text x="56.1" y="235.8">5</text>
<text x="56.1" y="238.4">6</text>
<text x="87.6" y="239.4">L401</text>
<text x="48.2" y="242">GNDC</text>
<text x="48.2" y="244.5">GNDC</text>
<text x="56.1" y="240.9">7</text>
<text x="56.1" y="243.4">8</text>
<text x="80.4" y="244.8">BLM18SG121TN1D</text>
<text x="32.6" y="248.6">WE 614 004 134 726</text>
<text x="65.4" y="251.8">GND_USBH</text>
</g>
</svg>
